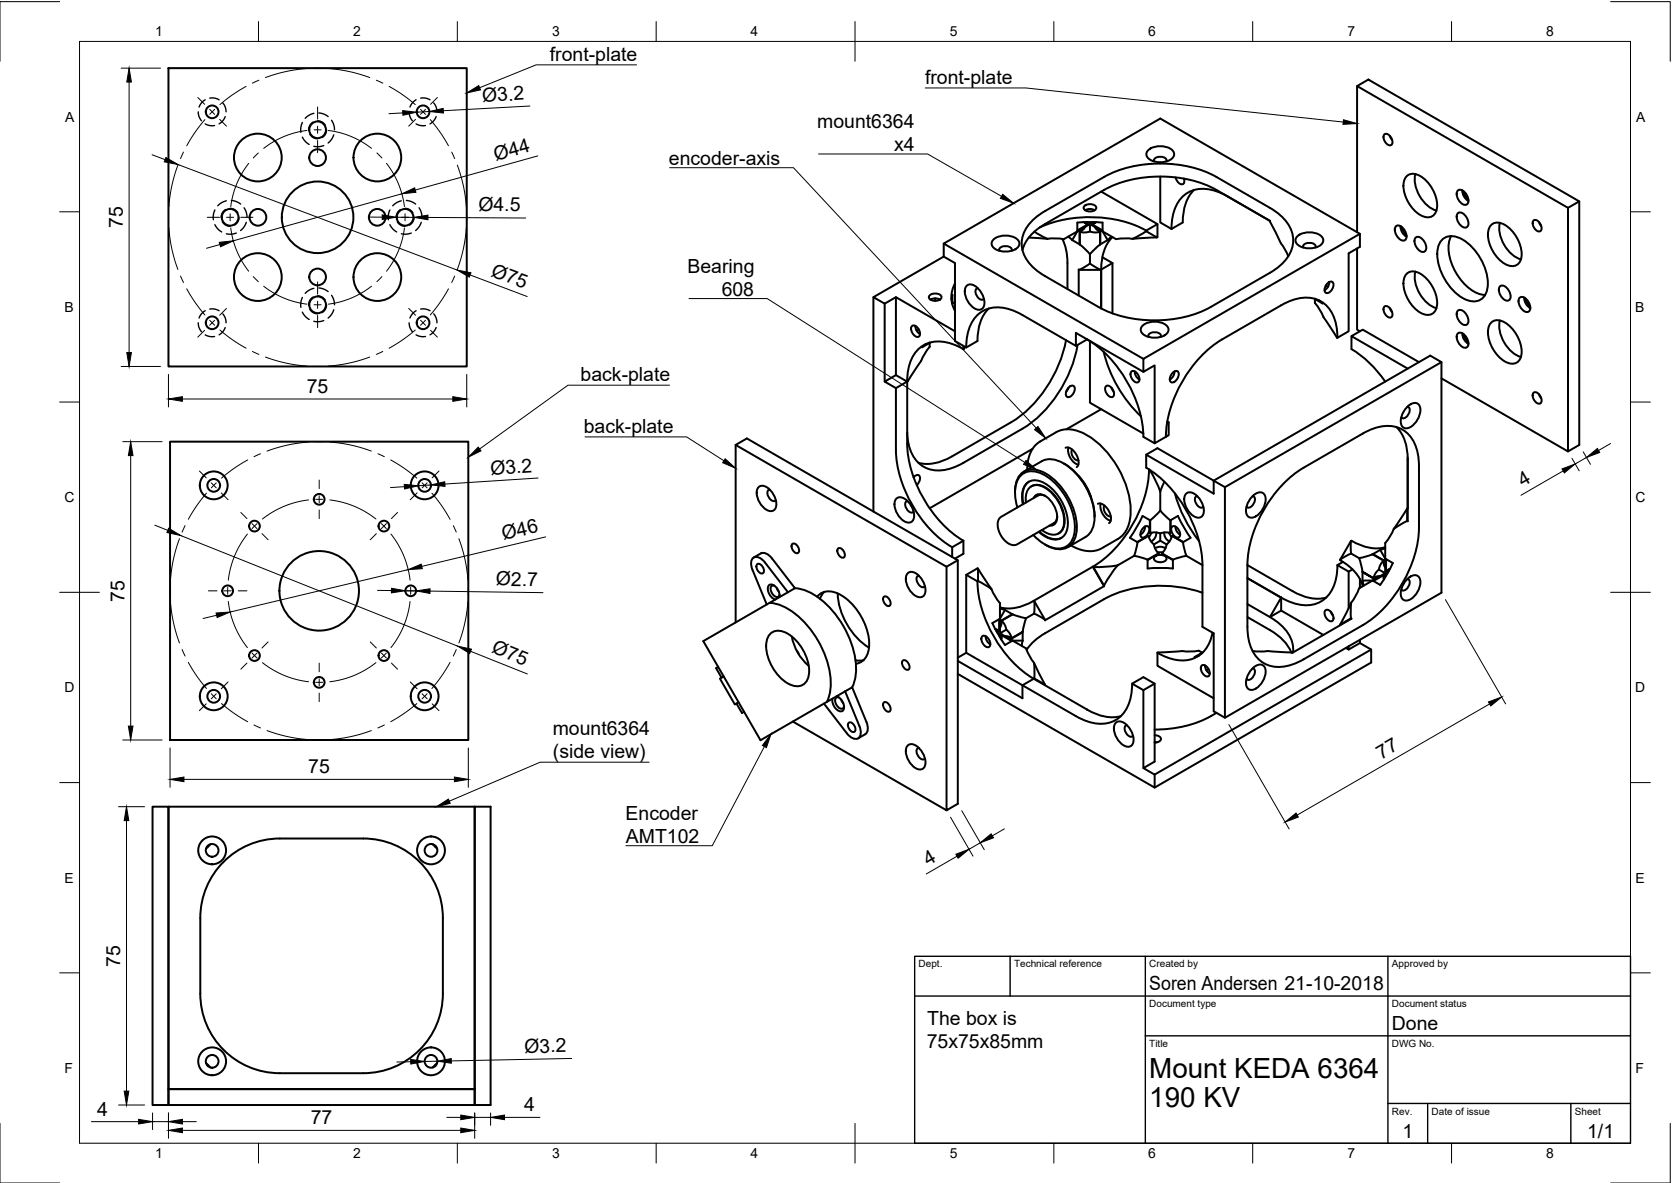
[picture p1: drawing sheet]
<svg xmlns="http://www.w3.org/2000/svg" width="420mm" height="297mm" viewBox="0 0 420 297" stroke-linecap="round" stroke-linejoin="round" font-family="sans-serif">
<!-- layer: Visible -->
<g fill="none" stroke="#000" stroke-width=".5">
<path d="M42.3 17.1h74.9v74.9h-74.9zM288.4 37.7a4.8 4.8 0 0 1 6.3 .4 1.72 1.72 0 0 1-1.5 2.3 4.7 4.7 0 0 1-5.1-1 1.32 1.32 0 0 1 .3-1.7zM340.8 21.6l2.8-1.6 53 30.6-2.8 1.6zM340.8 21.6v36.7M347.7 33.7a1.38 1.38 0 0 1 1.8 1.1 .96 .96 0 0 1 .3 1 .96 .96 0 0 1-.9 .7 2.08 2.08 0 0 1-1.2-2.8zM349 34.1l.6 1M258.4 59.7l4.6 .3M259.8 58.2l3.2 1.8M261.1 57.1a31.6 31.6 0 0 1 26.8 .8M266.8 60a13.2 13.2 0 0 1 1.3 6.1v6.5M268.3 59.4l1 .9M271.1 58.1l.1 3.3v-3.2"/>
<path d="M271.1 58.1l.1 .1M272.2 55.8l1 .5M272.3 51.8a2.08 2.08 0 0 1 3 .2 1.38 1.38 0 0 1-1.8 1.1 .96 .96 0 0 1-1-.3 .96 .96 0 0 1-.2-1zM272.3 57.1h.1M272.5 56a1.05 1.05 0 0 1 1.2 0M272.5 57l-.8 .9-.6 .2M272.5 52.8a2.46 2.46 0 0 1 2.4 0M272.7 55.8v.4M273.2 56.3l-2.6 1.6M273.2 56.3l.1 .2-6.1 3.6-2.5-.3-1.7 .2M273.7 56v2.1M273.7 58.1l1.5 .3 1.1-.2"/>
<path d="M273.7 58.1l-1.5 .3-1-.2M274.2 56.3l2.7 1.6M274.2 56.3l-.1 .2 6.2 3.6 1.8-.3 2.3 .2M274.7 55.8v.4M275 57l.8 .9 .5 .2M275 56a1.05 1.05 0 0 0-1.3 0M275.1 57.1h-.1M275.2 55.8l-1 .5M276.3 58.1v3.3v-3.2M276.3 58.1v.1M276.6 48.1l14.1 8.2v3.2l-.2 .1M276.9 58.1v-2.2l-3.2-.2-3.1 .2v2.2l-1.3 2.2"/>
<path d="M276.9 58.1l1.3 2.2M279.2 59.4l-1 .9M279.4 59.5a11.1 11.1 0 0 0-2.8 8.2l-.1 9.7M287.9 58.1l-3.5 1.9M287.9 57.9v.2M287.9 58.1l2.6 1.5M289.9 40.5a1.09 1.09 0 0 1 1.3-1.1h.8a.97 .97 0 0 1 .9 1.1M290.5 59.6l-6.1 .4M290.7 56.3l-2.8 1.6M291.4 44.3v11.6l2.8 1.6M295.2 44.5a1.65 1.65 0 0 0 2 1.6l.2-.5-.1-.7M297.3 44.8l.1 .1"/>
<path d="M299.9 47.7a11.1 11.1 0 0 0-2.9 8.2l-2.8 1.6M318.9 55.5l2.8 5.6 1 1.5 .8 1.7M318.9 55.5l-10.6-6.2a10.8 10.8 0 0 0-9-1.4 8.7 8.7 0 0 0-5 8l-.1 1.6M318.9 55.5l-13.4-7.8a31.2 31.2 0 0 0-28.2 0l-14.9 8.6a11.1 11.1 0 0 0-5.6 6.5M325.9 59.3a4.8 4.8 0 0 1 6.2 .4 1.72 1.72 0 0 1-1.4 2.4 4.7 4.7 0 0 1-5.2-1.1 1.32 1.32 0 0 1 .4-1.7zM341.5 58.7l-54.4 31.4v3.3l2.9-1.7v19.6l2.8-1.6M350.6 56.8a1.71 1.71 0 0 1 2.2 1.1 1.71 1.71 0 0 1-.2 2.5 2.61 2.61 0 0 1-2-3.6zM351.7 56.8a3.2 3.2 0 0 0 1.6 2.6M351.9 56.9l1.3 2.3M353.5 44.1a3.2 3.2 0 0 1 3.9 .6 9.1 9.1 0 0 1 3.5 7.7 2.5 2.5 0 0 1-1.6 2.1 2.5 2.5 0 0 1-2.6-.5 9.1 9.1 0 0 1-4.2-8.2l.2-.7zM355.5 43.7a8.6 8.6 0 0 0 5.2 9.2M355.5 59.7a1.71 1.71 0 0 1 2.3 1.1 1.71 1.71 0 0 1-.2 2.5 2.61 2.61 0 0 1-2.1-3.6z"/>
<path d="M364.5 59.3a10 10 0 0 0 1.1 9.1 10 10 0 0 0 7.4 5.7M366.1 53.5a1.71 1.71 0 0 1 2.3 1.1 1.71 1.71 0 0 1-.2 2.5 2.61 2.61 0 0 1-2.1-3.6zM366.1 47.8a1.71 1.71 0 0 1 2.3 1.1 1.71 1.71 0 0 1-.2 2.5 2.61 2.61 0 0 1-2.1-3.6zM367.2 47.8a3.2 3.2 0 0 0 1.6 2.7M367.4 47.9l1.4 2.3M374.7 56.3a3.2 3.2 0 0 1 3.9 .6 9.1 9.1 0 0 1 3.5 7.7 2.5 2.5 0 0 1-1.6 2.1 2.5 2.5 0 0 1-2.6-.5 9.1 9.1 0 0 1-4.2-8.1l.2-.7zM376.7 56a8.6 8.6 0 0 0 5.3 9.1M385.1 55.4a1.38 1.38 0 0 1 1.8 1 .96 .96 0 0 1 .3 1.1 .96 .96 0 0 1-.8 .6 2.08 2.08 0 0 1-1.3-2.7zM386.5 55.7l.6 1.1M393.8 52.2v61.2M396.6 50.6v61.1l-2.8 1.7-31.8-18.4M219.4 74.6v53.8"/>
<path d="M222.2 76.2v19.6M225 74.6v19.6l2.8 1.6-2.8 1.6v15.5a31.2 31.2 0 0 0 14.1 24.5M233.4 74.2a2.08 2.08 0 0 1 3 .3 1.38 1.38 0 0 1-1.8 1 .96 .96 0 0 1-1-.2 .96 .96 0 0 1-.2-1.1zM233.7 75.2a2.46 2.46 0 0 1 2.4 0M234.9 74.9v.6M237 64.4l2.8 1.7v19.5l2.9 1.7 2.8-1.7a11.1 11.1 0 0 1 2.8-8.1M237 64.4l-17.6 10.2 2.8 1.6 2.8-1.6 14.8 8.6M237 61.2v3.2M239 75.2l.2-1.2v2.2M239.1 76.1l.1 .1M239.8 71.2a7 7 0 0 0 0 6.9M239.8 75.8l-.7 .4"/>
<path d="M242.8 71.7a2.28 2.28 0 0 1 3.1 1 4.6 4.6 0 0 1 1.1 4.4 1.72 1.72 0 0 1-2.8-.1 4.7 4.7 0 0 1-1.7-4.9zM245.6 72.4a1.09 1.09 0 0 0-.4 1.7l.4 .6a.97 .97 0 0 0 1.5 .3M249.5 60.1a4.8 4.8 0 0 1 6.3 .4 1.72 1.72 0 0 1-1.4 2.4 4.7 4.7 0 0 1-5.2-1.1 1.32 1.32 0 0 1 .3-1.7zM251 63a1.09 1.09 0 0 1 1.3-1.2h.8a.97 .97 0 0 1 1 1.2M269.3 60.3l1.9 1.1 2.5 2.4M271 67.8l-.1-.1v6.5M271 67.8h5.4M273.7 63.8v2.4M273.7 66.2l-2.7 1.6M273.7 66.2l2.7 1.6M276.3 61.4h.1M276.3 61.4l-2.6 2.4"/>
<path d="M276.8 64.6l2.6 1.5M278.2 60.3l-1.9 1.1M279.4 66.1l-3 1.7M279.4 66.1v12.6M304.1 77.1a31.2 31.2 0 0 1-28.3 0l-13.4-7.8a9.9 9.9 0 0 1-5.8-8.1 9.9 9.9 0 0 1 5.8-8.2l14.9-8.6a31.2 31.2 0 0 1 28.2 0l13.4 7.8a9.9 9.9 0 0 1 5.9 8.1 9.9 9.9 0 0 1-5.9 8.2l-14.8 8.6M327.3 62.2a1.09 1.09 0 0 1 1.3-1.2h.8a.97 .97 0 0 1 1 1.2M330.2 75l.2 .1M331.2 75.4l.9 .8-1.9-1.1v1l1.1 1.5 1.1 2 3.5 5.2M333 71.7l.5 .3M333.4 71.1a.83 .83 0 0 1 1.4 0 2.08 2.08 0 0 1-1.7 2.5 1.38 1.38 0 0 1 0-2.1zM333.8 70.8a2.46 2.46 0 0 1-1.2 2.1M340.8 62.4v20.4l.7 .4"/>
<path d="M347.7 77a1.38 1.38 0 0 1 1.8 1 .96 .96 0 0 1 .3 1.1 .96 .96 0 0 1-.9 .6 2.08 2.08 0 0 1-1.2-2.7zM349 77.3l.6 1.1M353.5 68.6a3.2 3.2 0 0 1 3.9 .6 9.1 9.1 0 0 1 3.5 7.7 2.5 2.5 0 0 1-1.6 2.1 2.5 2.5 0 0 1-2.6-.5 9.1 9.1 0 0 1-4.2-8.2l.2-.7zM355.5 68.2a8.6 8.6 0 0 0 5.2 9.2M362 60.4a3.9 3.9 0 0 1 5.3-.3 13.7 13.7 0 0 1 6.3 12.1 3.6 3.6 0 0 1-5.4 3.1 13.5 13.5 0 0 1-7.2-12.5l.2-1zM366.1 78a1.71 1.71 0 0 1 2.3 1.1 1.71 1.71 0 0 1-.2 2.5 2.61 2.61 0 0 1-2.1-3.6zM376.7 71.9a1.71 1.71 0 0 1 2.2 1.1 1.71 1.71 0 0 1-.1 2.5 2.61 2.61 0 0 1-2.1-3.6zM381.6 74.7a1.71 1.71 0 0 1 2.3 1.1 1.71 1.71 0 0 1-.2 2.5 2.61 2.61 0 0 1-2.1-3.6zM382.8 74.7a3.2 3.2 0 0 0 1.5 2.7M383 74.8l1.3 2.3M225 94.2l-2.8 1.6 2.8 1.6M227.8 95.8v15.5a31.2 31.2 0 0 0 14.2 24.5"/>
<path d="M229 81.9a1.38 1.38 0 0 1 1.8 1 .96 .96 0 0 1 .3 1 .96 .96 0 0 1-.8 .7 2.08 2.08 0 0 1-1.3-2.7zM229.9 81.8a2.46 2.46 0 0 0 1.2 2.1M230.7 82.7l-.5 .3M231.3 90.6l-3.5 5.2M232.5 86.4l-.9 .8 1.9-1.1v1l-1.4 2-.8 1.5M233.5 86l-.2 .1M242 86.8v.9M242 87.7a9.9 9.9 0 0 0-10-1 9.9 9.9 0 0 0-4.2 9.1M242.4 87.1l-.4 .6M242.7 87.3a9.9 9.9 0 0 1 4.1-9.2 9.9 9.9 0 0 1 10 1l13.4 7.7 2.8-1.6a31.2 31.2 0 0 1 14.1 24.5l2.9 1.6M267.7 85.4a31.7 31.7 0 0 1-13.7 20.6l-14.9 8.6a11.1 11.1 0 0 1-8.4 1.6M268.4 97.3l-.6 1.1"/>
<path d="M268.4 97.2a.83 .83 0 0 1 1.5 0 2.08 2.08 0 0 1-1.8 2.5 1.38 1.38 0 0 1 0-2.1zM270.2 86.8v-3.2l16.9 9.8M270.6 86.6a31.7 31.7 0 0 1-13.8 21l-14.8 8.6a10.7 10.7 0 0 1-9.4 1.3 8.4 8.4 0 0 1-4.6-7.3l-.2-1.6M273.7 85.6v15.5l13.4 7.8M277.2 88.3a33.3 33.3 0 0 0 9.3 16.2M277.8 97a1.38 1.38 0 0 1 1.8 1 .96 .96 0 0 1 .3 1.1 .96 .96 0 0 1-.9 .6 2.08 2.08 0 0 1-1.2-2.7zM279.1 97.3l.6 1.1M284.1 93.3a1.38 1.38 0 0 1 1.9 1 .96 .96 0 0 1 .2 1.1 .96 .96 0 0 1-.8 .6 2.08 2.08 0 0 1-1.3-2.7zM285 93.2a2.46 2.46 0 0 0 1.2 2.1M287 81.7a4.8 4.8 0 0 1 6.3 .4 1.72 1.72 0 0 1-1.5 2.4 4.7 4.7 0 0 1-5.1-1.1 1.32 1.32 0 0 1 .3-1.7zM288.4 84.6a1.09 1.09 0 0 1 1.4-1.2l.8 .1a.97 .97 0 0 1 .9 1.1M294.6 93.6a.83 .83 0 0 1 1.4 0 2.08 2.08 0 0 1-1.8 2.4 1.38 1.38 0 0 1 0-2.1z"/>
<path d="M295 93.2a2.46 2.46 0 0 1-1.2 2.1M335.9 84.8l2.8-1.6v-19.6l2.8-1.6v-3.3l-50.1-28.9-54.4 31.4 50.1 28.9M335.9 84.8a9.9 9.9 0 0 0-4.2-9.1 9.9 9.9 0 0 0-9.9 1l-14.9 8.5a31.2 31.2 0 0 0-14.1 24.5M339.4 84.4l2.8-1.6 14.2 8.1M353.5 92.6l-14.1-8.2v3.3a27.2 27.2 0 0 1 8.5 8.1M362 90.9l-54.4 31.4v57.9M366.1 83.7a1.71 1.71 0 0 1 2.3 1.1 1.71 1.71 0 0 1-.2 2.5 2.61 2.61 0 0 1-2.1-3.6zM367.2 83.7a3.2 3.2 0 0 0 1.6 2.7M367.4 83.8l1.4 2.3M374.7 80.8a3.2 3.2 0 0 1 3.9 .6 9.1 9.1 0 0 1 3.5 7.7 2.5 2.5 0 0 1-1.6 2.1 2.5 2.5 0 0 1-2.6-.4 9.1 9.1 0 0 1-4.2-8.2l.2-.7zM376.7 80.5a8.6 8.6 0 0 0 5.3 9.1M385.1 98.6a1.38 1.38 0 0 1 1.8 1.1 .96 .96 0 0 1 .3 1 .96 .96 0 0 1-.8 .7 2.08 2.08 0 0 1-1.3-2.8z"/>
<path d="M386.5 99l.6 1M42.7 110.9h74.9v74.9h-74.9zM184.7 111.7l53 30.6 2.8-1.6M229.4 119.8l.3-.3a.76 .76 0 0 1 1.1-.2 .76 .76 0 0 1 .2 1l-.2 .8-.6 .7M229.5 119.8v.1M257.2 118.4l4.4-2.6a5.9 5.9 0 0 1 6.5 1.2 16.9 16.9 0 0 1 6.7 13.9 5.1 5.1 0 0 1-2.2 3.9l-4.4 2.6M258 117.9l.4-3.2 .5-1.3 .7-1.1 1.4-1.3 4.3-2.5a7.5 7.5 0 0 1 7.7 .8 24.2 24.2 0 0 1 11 18.9 8 8 0 0 1-3.2 7.1l-4.4 2.5-1.7 .5-1.3 .1-1.5-.3-2.9-1.1M259.3 112.7l-25.8 14.9M267.1 116.3a16.5 16.5 0 0 1 7.8 13.5M267.6 112.4l.6-.1 .7 .3 1.4 1.5 .6 1.9-.1 .8-.4 .5M268.3 112.4a4 4 0 0 0 2.5 4.3M269.3 112.9a2.01 2.01 0 0 0 1.5 2.7"/>
<path d="M270.8 119.5a13.4 13.4 0 0 1 3.3 5.5M276.6 102.8l-8.8 5M287.9 114.2l16.9 9.8v-3.3l54.4-31.4 2.8 1.6v57.9l-54.4 31.4-2.8-1.6v-19.6l-2.8-1.6v-15.5M288.6 117.9a31.2 31.2 0 0 1-14.2 24.4M288.7 118l1.5 2.7 1.2 2.7M293.1 106.3l.4-.3v3.3l-.7 .4M293.2 105.8l.3 .2M350.7 107.2a11.1 11.1 0 0 1 2.8 8.2v15.5l-.1-.1M353.2 102.4a2.28 2.28 0 0 1 3-.9 3.4 3.4 0 0 1-.4 4.2 3.1 3.1 0 0 1-3.1 1.8 2.28 2.28 0 0 1-.7-3.1zM353.4 102.1a1.09 1.09 0 0 1 .4 1.8l-.4 .6a.97 .97 0 0 1-1.5 .3M353.5 114.9v12.7l-.1 .1M189.3 140l1.8-1a2.47 2.47 0 0 1 2.8 1.2l5.7 7.5-1.7 1"/>
<path d="M190.6 122.3a2.28 2.28 0 0 1 3 .9 4.6 4.6 0 0 1 1.1 4.5 1.72 1.72 0 0 1-2.8-.1 4.7 4.7 0 0 1-1.6-5zM193.3 122.9a1.09 1.09 0 0 0-.3 1.8l.4 .6a.97 .97 0 0 0 1.4 .3M199.1 136.5a1.55 1.55 0 0 1 1.3 2.4 1.55 1.55 0 0 1-1.3-2.4zM210.6 137.7a1.55 1.55 0 0 1 1.3 2.3 1.55 1.55 0 0 1-1.3-2.3zM225.2 125.1a2.28 2.28 0 0 1 3 1 4.6 4.6 0 0 1 1.1 4.5 1.72 1.72 0 0 1-2.8-.1 4.7 4.7 0 0 1-1.6-5zM227.9 125.8a1.09 1.09 0 0 0-.3 1.7l.4 .7a.97 .97 0 0 0 1.4 .3M239.1 137.4v2.5M242 135.8v3.2l-2.2 1.3M242 135.8l-2.9 1.6M254.9 123.7a5.3 5.3 0 0 1 3-5.7 8.1 8.1 0 0 1 7.6 3.1 16.8 16.8 0 0 1 4.9 12.4 4.4 4.4 0 0 1-6.7 3.9l-1.3-.7M255.5 127.4a8.4 8.4 0 0 1 .7-7.8 4.9 4.9 0 0 1 6.5-.1 16.5 16.5 0 0 1 7.2 13.6 4.3 4.3 0 0 1-4.9 4.6 10.2 10.2 0 0 1-5.5-3.4M256.9 126.6a5.4 5.4 0 0 1 1.3-5.5 4.9 4.9 0 0 1 5.7 1.3 11.9 11.9 0 0 1 4.1 10.6 3.2 3.2 0 0 1-4.6 2.1l-2.5-1.6"/>
<path d="M257.7 126.2a3.6 3.6 0 0 1 1.9-4.3 5.7 5.7 0 0 1 5.2 2.6 9.2 9.2 0 0 1 2.2 8 2.84 2.84 0 0 1-4.6 1.1l-.7-.5M258.4 120.9a5.1 5.1 0 0 0-1.4 5.6M259 122.1a3.6 3.6 0 0 1 4.3 .8 10 10 0 0 1 3.9 9.4 2.66 2.66 0 0 1-1.4 1.6M259.6 125.1a1.92 1.92 0 0 1 3.2-.4 6.1 6.1 0 0 1 2.4 6.4 1.55 1.55 0 0 1-1.6 .9M261 133.5a5.1 5.1 0 0 0 5.6 1.6M262.6 124.6l-1.2-.4-.7 .2-9.5 5.5-.5 .8-.1 1.2 .2 1.2 .6 1.3 .8 1.2 1 .8 1 .4h1l9.5-5.5 .5-.4 .3-1.2M275.7 126.5l.6-.1 .7 .3 1.4 1.5 .6 1.9-.1 .8-.4 .4M276.4 126.4a4 4 0 0 0 2.5 4.4M277.4 127a2.01 2.01 0 0 0 1.6 2.7M284.8 139.6l-4.1 2.4M284.8 139.6l3.4 .9M285.7 136.1l-.9 3.5"/>
<path d="M287.2 132.5a.83 .83 0 0 1 1.4 0 2.08 2.08 0 0 1-1.8 2.5 1.38 1.38 0 0 1 0-2.1zM287.6 132.2a2.46 2.46 0 0 1-1.2 2.1M288.5 134.6l-2.8 1.5M288.5 134.6l.3 .9 1 1.2M288.5 134.6l-2.9 1.5M288.8 130.6l.1 3.2M288.9 130.7l-2-1.2-1.4 2.9-1.7 2.6 1.9 1.1M288.9 130.7h.1M288.9 130.7v3.1M288.9 133.8l1-.1 1.5 .2M289.2 133.7l-.7 1.2M289.8 136.7l.5 1.4 .7 .8-2.8 1.7"/>
<path d="M290 139.8a2.08 2.08 0 0 1 3 .3 1.38 1.38 0 0 1-1.9 1.1 .96 .96 0 0 1-1-.3 .96 .96 0 0 1-.1-1.1zM290.1 137.7a2.38 2.38 0 0 1 2.6 0M290.4 133.7a2.38 2.38 0 0 1-1.3 2.3M290.7 138.7h1.4M291 138.9l-2.8 1.6v2.2M291.4 128.2l2.5 2.5M291.4 133.9v1a1.31 1.31 0 0 1-1.2 1.5l-.4 .3M291.4 123.4v4.8M291.4 135.8l1.6 .9M291.4 128.2l-2.5 2.5M291.8 138.9l2.8 1.6M291.8 138.9l2.8 1.7"/>
<path d="M292.4 133.7a2.38 2.38 0 0 0 1.3 2.3M292.4 120.9l-1 2.5M293 136.7l-.5 1.4-.7 .8M293.5 133.7l.7 1.2M293.9 133.8l-1-.1-1.5 .2M293.9 130.7v3.1M293.9 130.7l1.9-1.2 1.5 2.9 1.7 2.6-1.9 1.1M294 130.6l-.1 3.2M294.3 134.6l2.8 1.5M294.3 134.6l-.3 .9-1 1.2M294.3 134.6l2.9 1.5M294.3 132.2a1.38 1.38 0 0 1 1.9 1.1 .96 .96 0 0 1 .3 1 .96 .96 0 0 1-.9 .7 2.08 2.08 0 0 1-1.3-2.8z"/>
<path d="M295.1 123.9a33.6 33.6 0 0 0 6 12M295.2 132.2a2.46 2.46 0 0 0 1.2 2.1M297.1 136.1l.8 3.5M297.9 139.6l-3.3 .9M297.9 139.6l4.1 2.3M297.9 123.9a2.28 2.28 0 0 1 3.1 1 4.6 4.6 0 0 1 1.1 4.4 1.72 1.72 0 0 1-2.8 0 4.7 4.7 0 0 1-1.6-5zM300.7 124.6a1.09 1.09 0 0 0-.4 1.7l.5 .7a.97 .97 0 0 0 1.4 .2M307.6 122.3l-16.9-9.8-2.8 1.7v3.2a31.2 31.2 0 0 1 14.1 24.5M314.3 124.9a2.28 2.28 0 0 1 3-1 3.4 3.4 0 0 1-.4 4.2 3.1 3.1 0 0 1-3.1 1.8 2.28 2.28 0 0 1-.6-3.1zM314.6 124.6a1.09 1.09 0 0 1 .3 1.7l-.4 .7a.97 .97 0 0 1-1.5 .2M322.2 121.6a24.1 24.1 0 0 1 5.2-4.2l14.8-8.5a9.9 9.9 0 0 1 10-1 9.9 9.9 0 0 1 4.2 9.1v15.5a31.2 31.2 0 0 1-14.2 24.5l-14.8 8.5a9.9 9.9 0 0 1-10 1 9.9 9.9 0 0 1-4.1-9.1v-15.5a31.3 31.3 0 0 1 8.9-20.3zM339.3 135.9l.1-.1a11.1 11.1 0 0 0 8.5 1.6"/>
<path d="M339.3 135.9l-2.7 4.6M339.3 135.9v3.1M339.3 139l2 1.1M339.3 139l-2.7 1.5M344.7 139.2l2.8 1.6M344.7 139.2l2.9 1.5M344.7 139.2l-3.4 .9M346.6 138.1l-1.9 1.1M346.6 138.1l1.3 2.2M347.9 137.6l-1.3 .5M350 132.8l-1 2.1-1.1 1.5v3.9M353.4 130.8l-3.4 2"/>
<path d="M353.4 127.7v3.1M353.4 127.7l-3.4 5.1M190.2 141.6a1.55 1.55 0 0 1 1.4 2.3 1.55 1.55 0 0 1-1.4-2.3zM193.3 151.4a14.8 14.8 0 0 1 9.7 6 22.7 22.7 0 0 1 5.5 16l-.8 2.8M193.5 159.1a3.5 3.5 0 0 1 4.3 0 11.6 11.6 0 0 1 5.3 10.3 3 3 0 0 1-4.4 2.6 11.4 11.4 0 0 1-6.2-10.8l.2-.8zM194.5 147.1a.79 .79 0 0 0-.9 .2 .79 .79 0 0 0 0 1l.4 .8a.94 .94 0 0 0 .8 .8 .94 .94 0 0 0 1-.6M195 147.6l.6 .9M195.7 149.9a2.86 2.86 0 0 0-2.1-3.1 1.31 1.31 0 0 0-.6 2l.6 .9 1.1 .8M197.9 148.7l-5.8-7.5a2.47 2.47 0 0 0-2.8-1.2 2.47 2.47 0 0 0-.3 3.1l3.6 8.7M197.9 148.7l-21.3 12.3 14.4 24.9 21.2-12.3M198.9 159.8a12.5 12.5 0 0 0 4.2 7.4M199.6 147.7a14.8 14.8 0 0 1 9.8 6 22.7 22.7 0 0 1 5.5 16l-.9 2.9"/>
<path d="M205.2 149.8a4.2 4.2 0 0 1 5.6-.6 15.1 15.1 0 0 1 7.4 13.9 4 4 0 0 1-3.2 3.6M207 148.6l-1.1 1.7M210.4 149a17.5 17.5 0 0 0 7.8 13.6M222 149.8a1.55 1.55 0 0 1 1.4 2.3 1.55 1.55 0 0 1-1.4-2.3zM228 143.9a2.28 2.28 0 0 1 3 .9 4.6 4.6 0 0 1 1.2 4.5 1.72 1.72 0 0 1-2.8-.1 4.7 4.7 0 0 1-1.7-5zM230.8 144.5a1.09 1.09 0 0 0-.4 1.8l.4 .6a.97 .97 0 0 0 1.5 .3M237.7 142.3v61.2l2.8-1.7v-61.1l-52.9-30.6-2.9 1.6v44.6M242.7 144.3l2.8 1.7M245.5 146a31.2 31.2 0 0 0 14.1 24.4M245.6 142.8l-.1-.1-2.8 1.6v19.6l-2.2 1.2M245.6 145.9l-.1 .1M245.6 142.8v3.1"/>
<path d="M245.6 142.8l3.4 5.1M245.6 145.9l3.4 2M246.7 159.8a1.38 1.38 0 0 1 1.8 1 .96 .96 0 0 1 .3 1 .96 .96 0 0 1-.9 .7 2.08 2.08 0 0 1-1.2-2.7zM247.5 159.7a2.46 2.46 0 0 0 1.2 2.1M249 147.9l.7 1.6 1.4 1.9v7.1l-.2 .1M250 158l.9 .6M250.3 158.1a1.05 1.05 0 0 0 .6 1M250.6 158.2l-.3 .2M250.9 155.5v3.1M250.9 159.1a1.05 1.05 0 0 0 .6 1.1M251.1 157.4l.1 .1M251.1 152.7l1.3 .5"/>
<path d="M251.4 159.4l.1 1.2M251.4 155.8l.1 .6-.4 1.2M251.4 159.4l2.7 1.6M251.4 155.8l.1 .1M251.5 159.9l-.2 .2M251.5 159.3l2.8 1.5M251.5 155.9l.7 .8 .5 1.4M251.5 159.3l-.1 .1M252.4 159.7l1.2 .2 .4 .5M252.4 153.2l-1.3 2.2-1.9 1.1 1.5 2.8 1.7 2.7 1.9-1.2M252.4 153.2l1.9 1.1M252.5 159.7v.1"/>
<path d="M252.7 158.1l-1.8 1M252.7 158.1l1 1.2 .4 .9M254.3 154.3l3.4 .9M254.3 154.3l-2.8 1.6M254.3 154.3l-2.9 1.5M256.8 158.6h.1M256.8 158.6v2.3M257.7 155.2l-.9 3.4M259.6 150.9h.1M259.6 150.9a11.1 11.1 0 0 1-8.5 1.6M259.7 154.1l-2 1.1M259.7 154.1l2.7 1.5"/>
<path d="M259.7 150.9l2.7 4.7M259.7 150.9v3.2M274.4 142.3l.2 .1M274.4 142.3l2.9 4.9M274.4 142.3l-14.8 8.6M274.6 142.4l2.7 4.6M274.6 142.4l3.1-.1 3-.3-1.8 2.3-1.6 2.7M277.3 147v.2M277.3 147.2l-14.9 8.6v-.2M294.6 140.5v2.2l-3.2-.1-3.2 .1M302 148.8a31.7 31.7 0 0 0-24.7 1.7l-14.9 8.5a13.2 13.2 0 0 0-4.6 4.2M304.5 158.9a7.7 7.7 0 0 1-7.1 6.9 12.2 12.2 0 0 1-6.7-1.9"/>
<path d="M313.3 145.2l8.5 4.8M313.3 141.9l11.3 6.5a11.1 11.1 0 0 0 8.5 1.6M313.3 154.9l5.6 3.3a12 12 0 0 1 5.4 5.6M321.7 150.1l-2.8 4.8-5.6-3.2M321.8 150v3.3l-2.9 1.6a10.1 10.1 0 0 1 5.9 8l-.1 .9M321.8 153.3l10.5 6.1M332.9 153.3a1.38 1.38 0 0 1 1.8 1 .96 .96 0 0 1 .3 1 .96 .96 0 0 1-.9 .7 2.08 2.08 0 0 1-1.2-2.7zM334.2 153.6l.6 1M335.9 141.9l2.8 1.6v9.2M335.9 141.9a9.9 9.9 0 0 1-4.2 9.1 9.9 9.9 0 0 1-9.9-1M336.6 140.5v.2M336.6 156.8v.2"/>
<path d="M336.6 140.7a11.1 11.1 0 0 1 5.6 6.5M337.3 141.1l-1.4 .8M339.3 155.3h.1l-14.8 8.6-6.3-.4-1.8 .1-1.9-.1M339.3 155.3l-2.7 1.5M339.3 151.4v3.9M339.3 151.3l-2.7 5.5M339.7 143l-1 .5M341.3 140.1l.9 3.5M341.5 145.4v2.2M342.2 143.6v2.2M342.2 145.8l.2 1.3M342.2 143.6h.1"/>
<path d="M345 145.2v.1M345 145.2l-2.8-1.6 2.8 1.7M346.3 143l1.8 1.1M346.3 143l-1 1.2-.3 1M346.5 144.6v.1M346.7 144.6l-1.2 .3-.5 .4M347.5 140.8l-.7 .8-.5 1.4M347.5 144.8l.3 .2M347.6 144.3l-2.7 1.6M347.6 140.7l-.1 .7 .4 1.1M347.6 144.3v1.2M347.6 140.7l-.1 .1"/>
<path d="M347.6 144.3l-.1-.1-2.8 1.6h-2.5M347.9 140.3v3.2h.2M347.9 140.3l1.9 1.1-1.5 2.8-1.7 2.7-1.9-1.1-3.4 1.9-1 2.2-1 1.5M347.9 142.3l-.1 .1M348.1 144.1a1.05 1.05 0 0 1-.6 1.1M348.1 140.4v3.1M348.5 143.1l.2 .2M348.7 143a1.05 1.05 0 0 1-.6 1.1M349.1 142.9l-1 .6M353.2 145.7a2.28 2.28 0 0 1 3-1 3.4 3.4 0 0 1-.4 4.2 3.1 3.1 0 0 1-3.1 1.8 2.28 2.28 0 0 1-.7-3.1zM353.4 145.4a1.09 1.09 0 0 1 .4 1.7l-.4 .7a.97 .97 0 0 1-1.5 .2M180.4 167.5l-.6 .3 1.4 2.4"/>
<path d="M181.7 169.8l-.9 .6 3.7 6.5 1-.6M185 176.6l1.3 2.4 .6-.3M200.1 163.4l.5 .9M210.1 174.8a2.86 2.86 0 0 1 1.7 3.5 1.31 1.31 0 0 1-2-.5l-.6-1-.1-1.4M210.7 175.1a.79 .79 0 0 0-.9 .3 .79 .79 0 0 0 0 .9l.4 .9a.94 .94 0 0 0 .8 .7 .94 .94 0 0 0 1-.6M211.2 175.7l.6 .9M212.2 173.6l3.6 8.7a2.47 2.47 0 0 1-.3 3.1 2.47 2.47 0 0 1-2.8-1.3l-5.8-7.4M212.2 173.6l1.8-1 3.6 8.7a2.47 2.47 0 0 1-.3 3.1l-1.8 1M216.9 165.7l-2 .1M222 176.3a1.55 1.55 0 0 1 1.4 2.4 1.55 1.55 0 0 1-1.4-2.4zM226.8 165.8a1.55 1.55 0 0 1 1.4 2.3 1.55 1.55 0 0 1-1.4-2.3zM240.5 166l16.3 9.3v-3.2l13.4 7.7a9.9 9.9 0 0 0 10 1 9.9 9.9 0 0 0 4.1-9.1"/>
<path d="M242.7 163.9l14.1 8.2 2.8-1.7M254.1 160.2l2.7-1.6-2.8 1.8M254.1 160.2l-.1 .2M254.3 160.8l3.4 2 1 2.2 1 1.4M254.3 160.9h2.5M256.8 160.9l-.2 1.3M259.6 170.4l13.4 7.8M259.7 166.4l2.7 5.5M259.7 166.4v4M259.7 170.4h-.1M259.7 170.4l2.7 1.5M262.4 171.9v.2"/>
<path d="M273 178.2a11.1 11.1 0 0 0 8.5 1.6M273 178.2h.1M287.1 173.3v19.6M290.7 163.9l6.2-.4 1.7 .1 2.5-.2 .9 .5M290.7 163.9v3.3l14.1 8.1M301.8 167.1a1.38 1.38 0 0 1 1.8 1.1 .96 .96 0 0 1 .3 1 .96 .96 0 0 1-.8 .7 2.08 2.08 0 0 1-1.3-2.8zM301.9 164v-.1l-1.9 1.1 1.2-.4M302.6 167.1a2.46 2.46 0 0 0 1.2 2M303.5 168l-.5 .3M304.1 179.8a28.9 28.9 0 0 1-14.1 3.4M305.5 179l-1.4 .8M314.3 168.1a2.28 2.28 0 0 1 3-1 3.4 3.4 0 0 1-.4 4.3 3.1 3.1 0 0 1-3.1 1.8 2.28 2.28 0 0 1-.6-3.1z"/>
<path d="M314.6 167.8a1.09 1.09 0 0 1 .3 1.8l-.4 .6a.97 .97 0 0 1-1.5 .3M338.7 162.3v.8l-.7-.4M341.5 160.6v.9l-2.8 1.6M341.5 161.5l2.9 1.6v3.3l-54.4 31.4-49.5-28.6M344.4 163.1l-54.4 31.4-2.9-1.6 2.9-1.7v-19.5l-2.9-1.7-2.8 1.7 2.8 1.6 2.9-1.6M199.1 181.2l38.6 22.3M213.2 181.4a1.55 1.55 0 0 1 1.4 2.4 1.55 1.55 0 0 1-1.4-2.4zM228 187.1a2.28 2.28 0 0 1 3 1 4.6 4.6 0 0 1 1.2 4.5 1.72 1.72 0 0 1-2.8-.1 4.7 4.7 0 0 1-1.7-5zM230.8 187.8a1.09 1.09 0 0 0-.4 1.7l.4 .7a.97 .97 0 0 0 1.5 .2M280.3 181.4a2.28 2.28 0 0 1 3 1 4.6 4.6 0 0 1 1.1 4.5 1.72 1.72 0 0 1-2.7-.1 4.7 4.7 0 0 1-1.7-5zM283 182.1a1.09 1.09 0 0 0-.3 1.7l.4 .7a.97 .97 0 0 0 1.5 .2M290 194.5v3.3"/>
<path d="M290 186.3l.6 .1M290 184.6a1.14 1.14 0 0 1 1.5 1.2 1.77 1.77 0 0 1-1.5 .7M38.3 202.6h4v74.9h-4zM42.3 202.6h76.9v70.9h-76.9zM52.3 212.5l-.6 .6M52.9 212l-.6 .5-.2-.1M56.2 216.4a19.9 19.9 0 0 1 14.1-5.9h20.9a20 20 0 0 1 20 20v19a20 20 0 0 1-20 20h-20.9a20 20 0 0 1-20-20v-19a19.9 19.9 0 0 1 5.9-14.1zM108.7 212l1.1 1.1M109.4 212.4l-.2 .1M119.2 202.6h4v74.9h-4zM42.3 273.5h76.9v4h-76.9zM51.7 266.9l.6 .6-.2 .1"/>
<path d="M52.3 267.5l.6 .5M109.2 267.5l.2 .1M109.8 266.9l-1.1 1.1"/>
<circle cx="53.3" cy="28.1" r="1.6"/>
<circle cx="64.8" cy="39.6" r="6"/>
<circle cx="79.8" cy="39.6" r="2.1"/>
<circle cx="79.8" cy="32.6" r="2.1"/>
<circle cx="94.8" cy="39.6" r="6"/>
<circle cx="106.2" cy="28.1" r="1.6"/>
<circle cx="57.8" cy="54.6" r="2.1"/>
<circle cx="64.8" cy="54.6" r="2.1"/>
<circle cx="79.8" cy="54.6" r="9"/>
<circle cx="94.7" cy="54.6" r="2.1"/>
<circle cx="101.7" cy="54.6" r="2.1"/>
<circle cx="64.8" cy="69.6" r="6"/>
<circle cx="79.8" cy="69.5" r="2.1"/>
<circle cx="79.8" cy="76.5" r="2.1"/>
<circle cx="94.8" cy="69.6" r="6"/>
<circle cx="53.3" cy="81" r="1.6"/>
<circle cx="106.2" cy="81" r="1.6"/>
<circle cx="53.7" cy="121.9" r="1.6"/>
<circle cx="53.7" cy="121.9" r="3.5"/>
<circle cx="63.9" cy="132.1" r="1.35"/>
<circle cx="80.2" cy="125.4" r="1.35"/>
<circle cx="96.4" cy="132.1" r="1.35"/>
<circle cx="106.6" cy="121.9" r="1.6"/>
<circle cx="106.6" cy="121.9" r="3.5"/>
<circle cx="57.2" cy="148.4" r="1.35"/>
<circle cx="80.2" cy="148.4" r="10"/>
<circle cx="103.1" cy="148.4" r="1.35"/>
<circle cx="53.7" cy="174.8" r="1.6"/>
<circle cx="53.7" cy="174.8" r="3.5"/>
<circle cx="63.9" cy="164.6" r="1.35"/>
<circle cx="80.2" cy="171.3" r="1.35"/>
<circle cx="96.4" cy="164.6" r="1.35"/>
<circle cx="106.6" cy="174.8" r="1.6"/>
<circle cx="106.6" cy="174.8" r="3.5"/>
<circle cx="53.3" cy="213.5" r="1.6"/>
<circle cx="53.3" cy="213.5" r="3.5"/>
<circle cx="108.2" cy="213.5" r="3.5"/>
<circle cx="108.2" cy="213.5" r="1.6"/>
<circle cx="53.3" cy="266.5" r="1.6"/>
<circle cx="53.3" cy="266.5" r="3.5"/>
<circle cx="108.2" cy="266.5" r="3.5"/>
<circle cx="108.2" cy="266.5" r="1.6"/>
</g>
<!-- layer: Hidden -->
<g fill="none" stroke="#000" stroke-width=".35">
<path d="M49.8 28.1l.2 1.2 .6 1M51.5 25.1l-.9 .7-.6 1.1M51.5 31.1l1.2 .4h1.2M52.7 24.6h1.2l1.1 .5M56 25.8l.5 1 .3 1.3M56.6 29.3l-.6 1-1 .8M75.9 30.8l-.3 1.2v1.2M75.9 34.4l.7 1 1 .9M77.8 33.7l.9 .8 1.1 .3M78.6 30.6l-.8 .9-.3 1.1M78.8 28.5l-1.2 .4-.9 .8M79.8 30.3l1.1 .4 .8 .8"/>
<path d="M80.1 28.4l1.2 .2 1.1 .7M81.3 36.5l-1.3 .3-1.2-.1M82 32.6l-.3 1.1-.8 .8M83.3 30.2l.5 1.1 .2 1.3M83.8 33.8l-.5 1.2-.9 .9M102.7 28.1l.3 1.2 .6 1M104.5 25.1l-1 .8-.5 1M104.5 31.1l1.2 .4h1.2M105.6 24.6h1.3l1.1 .5M108.9 25.8l.6 1 .2 1.3M109.5 29.3l-.6 1-.9 .8M54 52.7l-.4 1.2v1.3"/>
<path d="M54 56.4l.6 1 1.1 .8M55.8 55.7l.9 .8 1.1 .3M56.7 52.6l-.8 .8-.4 1.2M56.8 50.4l-1.2 .5-.9 .8M57.8 52.3l1.1 .3 .8 .8M58.1 50.3l1.2 .3 1.1 .6M59.3 58.5l-1.2 .3-1.3-.1M60 54.6l-.3 1.1-.8 .8M61.3 52.2l.5 1.1 .2 1.3M61.8 55.8l-.5 1.2-.9 .9M97.9 52.7l-.4 1.3v1.2M97.9 56.4l.7 1 1 .8"/>
<path d="M99.8 55.7l.8 .8 1.1 .3M100.6 52.6l-.8 .8-.3 1.2M100.8 50.4l-1.2 .5-1 .8M101.7 52.3l1.2 .3 .8 .8M102.1 50.3l1.2 .3 1.1 .6M103.3 58.5l-1.3 .3-1.2-.1M104 54.6l-.3 1.1-.8 .8M105.2 52.2l.6 1.1 .2 1.3M105.8 55.8l-.6 1.2-.8 .9M51.5 78l-.9 .8-.6 1.1M52.7 77.6h1.2l1.1 .4M56 78.8l.5 1 .3 1.2"/>
<path d="M75.9 74.7l-.3 1.3v1.2M75.9 78.4l.7 1 1 .8M77.8 77.7l.9 .8 1.1 .3M78.6 74.6l-.8 .9-.3 1M78.8 72.4l-1.2 .5-.9 .8M79.8 74.3l1.1 .3 .8 .8M80.1 72.3l1.2 .3 1.1 .6M82 76.5l-.3 1.2-.8 .8M83.3 74.1l.5 1.2 .2 1.2M83.8 77.8l-.5 1.1-.9 1M104.5 78l-1 .9-.5 1M105.6 77.6h1.3l1.1 .4"/>
<path d="M108.9 78.8l.6 1 .2 1.2M49.8 81l.2 1.2 .6 1.1M51.5 84.1l1.1 .4h1.3M56.6 82.2l-.6 1.1-1 .8M81.3 80.5l-1.3 .3-1.2-.1M102.7 81l.3 1.2 .6 1.1M104.5 84.1l1.1 .4h1.3M109.5 82.2l-.6 1.1-.9 .8"/>
</g>
<!-- layer: Border -->
<g fill="none" stroke="#000" stroke-width=".25">
<path d="M15 .4h-15v15M20 10.4h389.5v276.7h-389.5zM64.9 5.4v5M114.9 5.4v5M164.8 5.4v5M214.7 5.4v10M264.7 5.4v5M314.6 5.4v5M364.5 5.4v5M404.5 .4h15v15M15 53.2h5M409.5 53.2h5"/>
<path d="M15 101h5M409.5 101h5M15 148.7h10M404.5 148.7h10M15 196.5h5M409.5 196.5h5M15 244.3h5M409.5 244.3h5M0 282.1v14.9h15M64.9 287.1v4.9M114.9 287.1v4.9M164.8 287.1v4.9"/>
<path d="M214.7 282.1v9.9M264.7 287.1v4.9M314.6 287.1v4.9M364.5 287.1v4.9M419.5 282.1v14.9h-15"/>
</g>
<!-- layer: TitleBlock -->
<path d="M229.7 240.1h179.8v47h-179.8zM229.7 250.1h179.8M253.7 240.1v10M287.6 240.1v47M348.6 240.1v47M287.6 260.1h121.9M348.6 277.1h60.9M358.5 277.1v10M394.5 277.1v10" fill="none" stroke="#000" stroke-width=".35"/>
<!-- layer: Dimensions -->
<g fill="none" stroke="#000" stroke-width=".25">
<path d="M30.4 17.1h9.9M32.4 20.6v67.9M38.2 38.9l3.3 1.2M101.2 28.4l-3.5 .1M107.8 28l-3.2 .2M133.1 26.6l-21.8 1.2M135.1 39.1l-30.8 8.6M44.7 41.3l70.1 26.5M92.5 54.5h3.5M99.5 54.5l4.5 .1M100.9 48.7l-42.3 11.8M107.5 54.6l24.5 .1"/>
<path d="M55.2 61.4l-3.3 .9M118.1 69l14.3 5.5M30.4 92h9.9M42.3 94v8.2M117.2 94v8.2M30.8 110.9h9.9M32.8 114.4v67.9M45.8 100.2h67.9M392.6 118.2l-10.6 6.2M394.8 115.1l1.8 3.1M397.6 113.5l1.8 3.1M398.4 114.9l-2.8 1.6"/>
<path d="M404.5 111.4l-3 1.7M38.9 131.9l3.2 1.3M45.4 134.5l69.5 27.7M101.6 122.2l-3.5 .2M108.2 121.8l-3.2 .2M135.1 120l-23.4 1.5M137.1 134.8l-31.2 7.4M54.4 154.5l-3.4 .8M94.8 148.2l3.5 .1M101.8 148.3l2.7 .1M102.5 143l-44.7 10.7M108 148.4l28.4 .4"/>
<path d="M363 150.6l15.1 26.1M118.2 163.5l14.2 5.7M374.1 176.8l-48.3 27.9M30.8 185.8h9.9M42.7 187.8v9.9M46.2 195.7h67.9M117.6 187.8v9.9M308.6 181.9l15.1 26.2M29.8 202.6h6.5M31.8 206v68M238.7 205.2l5.7 9.8M240.3 215l-7.7 4.4"/>
<path d="M241.5 203.6l5.7 9.7M246.2 211.6l-2.8 1.6M252.2 208.1l-3 1.8M29.8 277.5h6.5M38.3 279.5v4.1M42.3 279.5v6.3M103.1 266.6l-3.4 .1M109.8 266.5h-3.2M119.2 279.5v6.3M123.2 279.5v3.1M143.6 265.8l-30.3 .6M23 281.6h11.8"/>
<path d="M38.3 281.6h4M45.8 283.8h69.9M45.8 281.6h3.5M112.2 280.6h3.5M119.2 280.6h4M126.7 280.6h8.9"/>
</g>
<g fill="#000" stroke="#000" stroke-width=".25">
<path d="M32.4 17.1l.6 3.5h-1.2zM41.7 39.5l3 1.8-3.4-.7zM101.1 27.8l3.5 .4-3.4 .7zM107.8 28l3.5-.8 .1 1.2zM96 53.9l3.5 .6-3.5 .6zM100.9 48.7l3.2-1.5 .3 1.1zM104 54.6l3.5-.6v1.2zM55.1 60.8l3.5-.3-3.2 1.5zM114.8 67.8l3.5 .7-.4 1.1zM31.8 88.5h1.2l-.6 3.5zM42.3 100.2l3.5-.6v1.2zM113.7 99.6l3.5 .6-3.5 .6z"/>
<path d="M32.8 110.9l.6 3.5h-1.2zM392.3 117.7l3.3-1.2-2.7 2.2zM398.4 114.9l2.8-2.3 .5 1zM42.3 132.6l3.1 1.9-3.5-.8zM101.5 121.6l3.5 .4-3.4 .8zM108.2 121.8l3.5-.8 .1 1.1zM54.3 153.9l3.5-.2-3.3 1.4zM98.3 147.7l3.5 .6-3.5 .6zM102.5 143l3.3-1.3 .3 1.1zM104.5 148.4l3.5-.6v1.2zM114.9 162.2l3.5 .8-.4 1.1zM373.8 176.3l3.3-1.3-2.7 2.3z"/>
<path d="M32.2 182.3h1.2l-.6 3.5zM42.7 195.7l3.5-.6v1.2zM114.1 195.1l3.5 .6-3.5 .6zM31.8 202.6l.6 3.4h-1.2zM240 214.5l3.4-1.3-2.8 2.3zM246.2 211.6l2.7-2.2 .6 1zM322.7 206.4l2.8-2.2 .6 1zM31.2 274h1.2l-.6 3.5zM103.1 266l3.5 .5-3.4 .7zM109.8 266.5l3.5-.7v1.2zM115.7 280l3.5 .6-3.5 .5zM123.2 280.6l3.5-.6v1.1z"/>
<path d="M34.8 281.1l3.5 .5-3.5 .6zM42.3 283.8l3.5-.6v1.2zM42.3 281.6l3.5-.5v1.1zM115.7 283.2l3.5 .6-3.5 .6z"/>
</g>
<!-- layer: Center Lines -->
<g fill="none" stroke="#000" stroke-width=".25">
<path d="M77.1 17.2l-5.5 .8-4.9 1.5M78.9 17.1h1.8M82.4 17.2l5.5 .8 5 1.5M46.1 38.2l-.8 1.6M49.7 24.5l1.7 1.7M51.5 30l-2.4 3-2.2 3.6M52.6 27.5l1.3 1.2M53.9 27.5l-1.2 1.2M55.2 30l1.7 1.7M61.8 21.7l-3.6 2.2-3 2.4M64.9 38.4l-1.3 1.3M65 20.1l-1.6 .8"/>
<path d="M77.1 32.8l-2.8 .5-2.8 .9-2.9 1.4-2.4 1.7M78.9 32.6h1.8M79.8 26.8v3.1M79.8 31.7v1.8M79.8 35.3v3M82.4 32.8l2.9 .5 2.7 .9 2.9 1.4 2.4 1.7M94.5 20.1l1.6 .8M94.7 38.4l1.2 1.3M97.7 21.7l3.6 2.2 3 2.4M104.4 30l-1.8 1.7M105.6 27.5l1.3 1.2M106.9 27.5l-1.3 1.2"/>
<path d="M108.1 30l2.5 3.4 2 3.2M109.8 24.5l-1.7 1.7M113.4 38.2l.8 1.6M42.3 53.7v1.8M42.4 57.2l.8 5.5 1.5 5M44.7 41.5l-1.5 4.9-.8 5.5M52 54.6h3.1M56.9 54.6h1.8M57.8 53.7v1.8M58 57.2l.5 2.9 .9 2.7 1.4 2.9 1.7 2.4M60.5 54.6h3M62.5 41l-1.7 2.5-1.4 2.8-.9 2.8-.5 2.8"/>
<path d="M96 54.6h3.1M97.1 41l1.6 2.5 1.3 2.5 1 3.1 .6 2.8M100.8 54.6h1.8M101.6 57.2l-.6 3.2-1 2.7-1.3 2.6-1.6 2.4M101.7 53.7v1.8M104.4 54.6h3.1M114.8 41.5l1.5 4.9 .8 5.5M117.1 57.2l-.8 5.5-1.5 5M117.2 53.7v1.8M45.3 69.3l.8 1.6M46.9 72.5l2.2 3.6 2.4 3M56.9 77.4l-1.7 1.8"/>
<path d="M63.6 69.5l1.3 1.2M66.2 71.9l2.4 1.6 2.6 1.3 2.7 1 3.2 .6M78.9 76.5h1.8M79.8 70.8v3.1M79.8 75.6v1.8M79.8 79.2v3.1M93.3 71.9l-2.4 1.6-2.6 1.3-2.7 1-3.2 .6M95.9 69.5l-1.2 1.2M102.6 77.4l1.8 1.8M112.6 72.5l-2 3.3-2.5 3.3M114.2 69.3l-.8 1.6M51.4 82.9l-1.7 1.7"/>
<path d="M52.7 80.4l1.2 1.3M53.9 80.4l-1.3 1.3M55.2 82.9l3 2.3 3.6 2.2M63.4 88.2l1.6 .8M66.7 89.7l4.9 1.4 5.5 .8M78.9 92h1.8M92.9 89.7l-5 1.4-5.5 .8M96.1 88.2l-1.6 .8M104.3 82.9l-3 2.3-3.6 2.2M105.6 80.4l1.3 1.3M106.9 80.4l-1.3 1.3M108.1 82.9l1.7 1.7"/>
<path d="M50.1 118.3l1.7 1.7M62.2 115.5l-3.6 2.2-3 2.3M65.4 113.9l-1.6 .8M77.5 111l-5.5 .8-4.9 1.5M79.3 110.9h1.8M82.8 111l5.5 .8 5 1.5M94.9 113.9l1.6 .8M98.1 115.5l3.6 2.2 3 2.3M110.2 118.3l-1.7 1.7M45.1 135.3l-1.5 4.9-.8 5.5M46.5 132l-.8 1.6M51.9 123.8l-2.4 3-2.2 3.6"/>
<path d="M53 121.2l1.3 1.3M54.3 121.2l-1.2 1.3M55.6 123.8l1.7 1.7M60.5 128.7l1.5 1.5M62.1 134.1l-1.6 2.4-1.5 2.9-1.1 3.1-.6 3.2M63.3 131.5l1.2 1.2M64.6 131.5l-1.3 1.2M65.8 134l1.5 1.5M77.5 125.5l-3.2 .6-3.1 1.1-2.9 1.5-2.4 1.6M80.2 120.5v2.2M80.2 124.5v1.8M80.2 128v2.2"/>
<path d="M81.1 125.4h-1.8M82.8 125.5l3.2 .6 3.1 1.1 2.9 1.5 2.4 1.6M94.5 134l-1.5 1.5M95.8 131.5l1.2 1.2M97 131.5l-1.2 1.2M98.2 134.1l1.7 2.4 1.4 2.9 1.1 3.1 .6 3.2M99.8 128.7l-1.5 1.5M104.8 123.8l-1.8 1.7M106 121.2l1.3 1.3M107.3 121.2l-1.3 1.3M108.5 123.8l2.3 3 2.2 3.6M113.8 132l.8 1.6"/>
<path d="M115.2 135.3l1.5 4.9 .8 5.5M42.7 147.5v1.7M42.8 151l.8 5.5 1.5 4.9M52.3 148.4h2.2M56.3 148.4h1.8M57.2 147.5v1.7M57.3 151l.6 3.2 1.1 3.1 1.5 2.9 1.6 2.4M59.9 148.4h2.1M98.3 148.4h2.2M102.3 148.4h1.7M103 151l-.6 3.2-1.1 3.1-1.4 2.9-1.7 2.4M103.1 147.5v1.7"/>
<path d="M105.8 148.4h2.2M117.5 151l-.8 5.5-1.5 4.9M117.6 147.5v1.7M45.7 163.1l.8 1.6M47.3 166.3l2.2 3.6 2.4 3M51.8 176.7l-1.7 1.7M53.1 174.2l1.2 1.3M54.3 174.2l-1.3 1.3M55.6 176.7l3 2.3 3.6 2.2M57.3 171.2l-1.7 1.7M62 166.5l-1.5 1.5M63.3 164l1.3 1.2"/>
<path d="M64.5 164l-1.2 1.2M65.9 166.4l2.4 1.6 2.9 1.5 3.1 1.1 3.2 .6M67.3 161.2l-1.5 1.5M80.2 166.5v2.2M80.2 170.4v1.8M80.2 174v2.2M81.1 171.3h-1.8M93 161.2l1.5 1.5M94.4 166.4l-2.4 1.6-2.9 1.5-3.1 1.1-3.2 .6M95.8 164l1.2 1.2M97 164l-1.2 1.2M98.3 166.5l1.5 1.5"/>
<path d="M103 171.2l1.8 1.7M104.7 176.7l-3 2.3-3.6 2.2M106 174.2l1.3 1.3M107.3 174.2l-1.3 1.3M108.5 176.7l1.7 1.7M113 166.3l-2.2 3.6-2.3 3M114.6 163.1l-.8 1.6M63.8 182l1.6 .8M67.1 183.4l4.9 1.5 5.5 .8M79.3 185.8h1.8M93.3 183.4l-5 1.5-5.5 .8M96.5 182l-1.6 .8"/>
</g>
<!-- layer: Annotations -->
<path d="M117.2 23.3l3-1.8 .5 1.1zM337.4 30.1l3.4 .9-3.5 .2zM251.8 48.8l2.8 2.2-3.4-1.2zM120.1 112.3l.7 .9-3.2 1.6zM182.1 115.2l2.6 2.4-3.2-1.4zM257.7 115.6l2.6 2.4-3.3-1.4zM259.8 107.9l.9-.8 1.9 2.9zM193.6 184.4l-1.1 3.3-1-.5zM109.6 202.6l3-2 .5 1.1z" fill="#000" stroke="#000" stroke-width=".25"/>
<path d="M159.9 16.3h-25.3l-14.1 5.7M205.6 38.7h27.3l18.6 10.6M232.4 22.1h25.2l79.7 8.5M168.2 42.1h31.1l60.9 65.4M173 75h19.7l64.7 41.1M168.2 96.7h-25.6l-22.2 16M146.9 109.7h25.5l9.4 6M163 191.4h-27.4l-22.8 9.8M192 187.5l-13.1 24.9h-21.7" fill="none" stroke="#000" stroke-width=".25"/>
<g font-size="7">
<text x="288.6" y="270.6">Mount KEDA 6364</text>
<text x="288.6" y="278.1">190 KV</text>
</g>
<g font-size="4.9">
<text x="138.1" y="15.3">front-plate</text>
<text x="232.3" y="21.1">front-plate</text>
<text x="121.2" y="25.6" transform="rotate(-3 121.2 25.6)">Ø3.2</text>
<text x="205.3" y="32.1">mount6364</text>
<text x="124.5" y="40.4" transform="rotate(-16 124.5 40.4)">Ø44</text>
<text x="168" y="41.4">encoder-axis</text>
<text x="224.5" y="38">x4</text>
<text x="120.1" y="53">Ø4.5</text>
<text x="30.9" y="57.3" transform="rotate(-90 30.9 57.3)">75</text>
<text x="123.1" y="69.2" transform="rotate(21 123.1 69.2)">Ø75</text>
<text x="172.7" y="68.4">Bearing</text>
<text x="181.2" y="74.3">608</text>
<text x="145.8" y="95.7">back-plate</text>
<text x="77" y="98.6">75</text>
<text x="146.6" y="108.7">back-plate</text>
<text x="123.2" y="119.2" transform="rotate(-4 123.2 119.2)">Ø3.2</text>
<text x="382.5" y="122.3" transform="rotate(-30 382.5 122.3)">4</text>
<text x="126.5" y="135.6" transform="rotate(-13 126.5 135.6)">Ø46</text>
<text x="124.5" y="147" transform="rotate(1 124.5 147)">Ø2.7</text>
<text x="31.3" y="151.1" transform="rotate(-90 31.3 151.1)">75</text>
<text x="123.3" y="163.8" transform="rotate(22 123.3 163.8)">Ø75</text>
<text x="138.8" y="184.5">mount6364</text>
<text x="138.8" y="190.4">(side view)</text>
<text x="346.8" y="190.8" transform="rotate(-30 346.8 190.8)">77</text>
<text x="77.4" y="194.1">75</text>
<text x="157.1" y="205.8">Encoder</text>
<text x="157.2" y="211.7">AMT102</text>
<text x="233.1" y="217.4" transform="rotate(-30 233.1 217.4)">4</text>
<text x="30.2" y="242.7" transform="rotate(-90 30.2 242.7)">75</text>
<text x="288.6" y="248.6">Soren Andersen 21-10-2018</text>
<text x="232.9" y="257.4">The box is</text>
<text x="232.8" y="263.2">75x75x85mm</text>
<text x="349.6" y="258.6">Done</text>
<text x="131.7" y="264.4" transform="rotate(-1 131.7 264.4)">Ø3.2</text>
<text x="24.4" y="280.1">4</text>
<text x="131.6" y="279.1">4</text>
<text x="78" y="282.3">77</text>
<text x="352.2" y="285.7">1</text>
<text x="398.6" y="285.7">1/1</text>
</g>
<g font-size="3.5">
<text x="38.9" y="9.2">1</text>
<text x="88.7" y="9.2">2</text>
<text x="138.6" y="9.2">3</text>
<text x="188.5" y="9.2">4</text>
<text x="238.5" y="9.2">5</text>
<text x="288.4" y="9.2">6</text>
<text x="338.4" y="9.2">7</text>
<text x="388.3" y="9.2">8</text>
<text x="16.4" y="30.5">A</text>
<text x="410.9" y="30.5">A</text>
<text x="16.2" y="78.3">B</text>
<text x="410.7" y="78.3">B</text>
<text x="16.2" y="126.1">C</text>
<text x="410.7" y="126.1">C</text>
<text x="16.2" y="173.9">D</text>
<text x="410.7" y="173.9">D</text>
<text x="16.2" y="221.6">E</text>
<text x="410.7" y="221.6">E</text>
<text x="16.2" y="269.4">F</text>
<text x="410.7" y="269.4">F</text>
<text x="38.9" y="290.8">1</text>
<text x="88.7" y="290.8">2</text>
<text x="138.6" y="290.8">3</text>
<text x="188.5" y="290.8">4</text>
<text x="238.5" y="290.8">5</text>
<text x="288.4" y="290.8">6</text>
<text x="338.4" y="290.8">7</text>
<text x="388.3" y="290.8">8</text>
</g>
<g font-size="2.5">
<text x="230.7" y="242.9">Dept.</text>
<text x="254.7" y="242.9">Technical reference</text>
<text x="288.6" y="242.9">Created by</text>
<text x="349.6" y="242.9">Approved by</text>
<text x="288.6" y="252.9">Document type</text>
<text x="349.6" y="252.9">Document status</text>
<text x="288.6" y="262.9">Title</text>
<text x="349.6" y="262.9">DWG No.</text>
<text x="349.6" y="279.9">Rev.</text>
<text x="359.5" y="279.9">Date of issue</text>
<text x="395.5" y="279.9">Sheet</text>
</g>
</svg>
